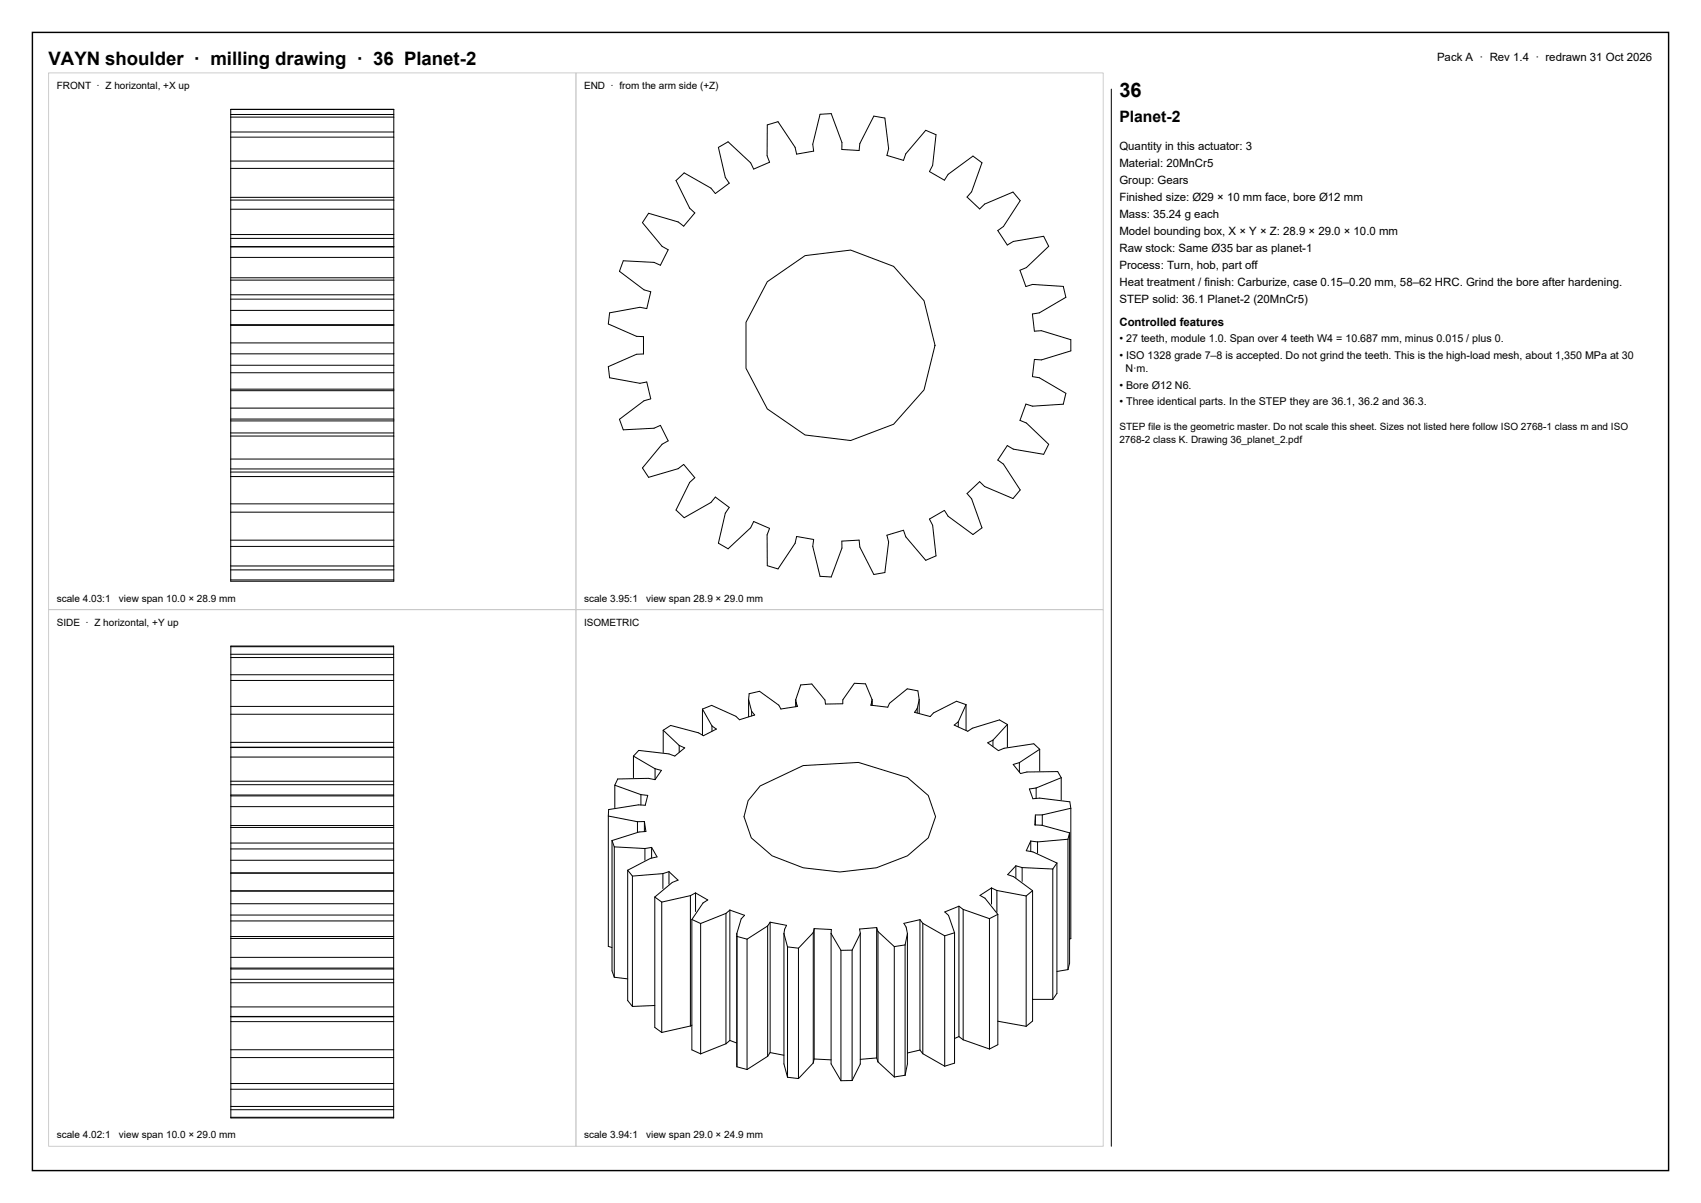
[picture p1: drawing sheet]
<svg xmlns="http://www.w3.org/2000/svg" width="420mm" height="297mm" viewBox="0 0 420 297" stroke-linecap="round" stroke-linejoin="round" font-family="sans-serif">
<path d="M8 8h404v281h-404z" fill="none" stroke="#000" stroke-width=".35"/>
<path d="M12 18h130.2v132.5h-130.2zM142.2 18h130.2v132.5h-130.2zM12 150.5h130.2v132.5h-130.2zM142.2 150.5h130.2v132.5h-130.2z" fill="none" stroke="#ccc" stroke-width=".25"/>
<g fill="none" stroke="#000" stroke-width=".25">
<path d="M57 39.8v1.8M57 32.6v1.3M57 28.3v.6M57 27h40.2M57 27v1.3M57 28.9v3.7M57 33.9v5.9M57 39.8h40.2M57 33.9h40.2M57 32.6h40.2M57 28.9h40.2M57 28.3h40.2"/>
<path d="M97.2 39.8v1.8M97.2 32.6v1.3M97.2 28.3v.6M97.2 27v1.3M97.2 28.9v3.7M97.2 33.9v5.9M274.4 22v261M57 58.9v2M57 49.4v2.3M57 41.6v7.8M57 51.7v7.2M57 58.9h40.2"/>
<path d="M57 57.9h40.2M57 51.7h40.2M57 49.4h40.2M57 48.7h40.2M57 41.6h40.2M97.2 58.9v2M97.2 49.4v2.3M97.2 41.6v7.8M97.2 51.7v7.2M166.9 44.6l2-1.9 6.6 3.7 1.1 1.4 3.5-2.6-1-1.4-1.7-7.4 2.4-1.4 5.5 5.2 .8 1.5 3.9-1.6-.6-1.7 .1-7.6 2.6-.8 4.2 6.4 .4 1.7 4.2-.8-.2-1.7 1.8-7.4 2.7-.1 2.7 7.1v1.7l4.2 .3 .2-1.8 3.5-6.7 2.7 .4 .9 7.6-.4 1.7 4.1 1.2 .6-1.6 4.9-5.8 2.5 1.1-.8 7.5-.8 1.6 3.7 2.1 .9-1.5 6.1-4.5 2.3 1.7-2.6 7.1-1.1 1.4 3.1 2.9 1.2-1.2 7-3 1.8 2.1-4.1 6.4-1.4 1 2.3 3.6 1.5-.9 7.5-1.3 1.2 2.5-5.5 5.3-1.6 .6 1.5 4 1.6-.5 7.6 .5 .7 2.7-6.6 3.8-1.7 .3 .5 4.3 1.7-.2 7.3 2.3v2.7l-7.3 2.3-1.7-.2-.5 4.3 1.7 .3 6.6 3.8-.7 2.7-7.6 .5-1.6-.5-1.5 4 1.6 .6 5.5 5.3-1.2 2.5-7.5-1.3-1.5-.9-2.3 3.6 1.4 1 4.1 6.4-1.8 2.1-7-3-1.2-1.2-3.1 2.9 1.1 1.4 2.6 7.1-2.3 1.7-6.1-4.5-.9-1.5-3.7 2.1 .8 1.6 .8 7.5-2.5 1.1-4.9-5.8-.6-1.6-4.1 1.2 .4 1.7-.9 7.6-2.7 .4-3.5-6.7-.2-1.8-4.2 .3v1.7l-2.7 7.1-2.7-.1-1.8-7.4 .2-1.7-4.2-.8-.4 1.7-4.2 6.4-2.6-.8-.1-7.6 .6-1.7-3.9-1.6-.8 1.5-5.5 5.2-2.4-1.4 1.7-7.4 1-1.4-3.5-2.6-1.1 1.4-6.6 3.7-2-1.9 3.4-6.8 1.3-1.2-2.8-3.2-1.4 1-7.3 2.1-1.5-2.3 4.9-5.8 1.5-.9-1.9-3.8-1.6 .7-7.6 .4-.9-2.6 6-4.6 1.7-.4-1-4.2-1.7 .3-7.5-1.3-.3-2.8 7-3 1.7-.1v-4.3l-1.7-.1-7-3 .3-2.8 7.5-1.3 1.7 .3 1-4.2-1.7-.4-6-4.6 .9-2.6 7.6 .4 1.6 .7 1.9-3.8-1.5-.9-4.9-5.8 1.5-2.3 7.3 2.1 1.4 1 2.8-3.2-1.3-1.2zM57 73.9v2.7M57 69.2v3.6"/>
<path d="M57 61v2.6M57 60.9v.1M57 63.6v5.6M57 72.8v1.1M57 76.6v3.7M57 76.6h40.2M57 73.9h40.2M57 69.2h40.2M57 68.6h40.2M57 63.6h40.2M57 61h40.2M57 72.8h40.2"/>
<path d="M57 60.9h40.2M97.2 73.9v2.7M97.2 69.2v3.6M97.2 61v2.6M97.2 60.9v.1M97.2 63.6v5.6M97.2 72.8v1.1M97.2 76.6v3.7M57 92v4.1M57 87.4v2.8M57 80.3v4.4M57 84.7v2.7"/>
<path d="M57 90.2v1.8M57 96.1v4.7M57 96.5h40.2M57 96.1h40.2M57 90.2h40.2M57 87.4h40.2M57 84.7h40.2M57 80.3h40.2M57 80.2h40.2M57 92h40.2M97.2 92v4.1M97.2 87.4v2.8"/>
<path d="M97.2 80.3v4.4M97.2 84.7v2.7M97.2 90.2v1.8M97.2 96.1v4.7M57 115.8v.7M57 113.3v2.5M57 103.9v3M57 100.8v2.7M57 103.5v.4M57 106.9v6.4M57 116.5v7.9M57 117.7h40.2"/>
<path d="M57 116.5h40.2M57 115.8h40.2M57 113.3h40.2M57 107.7h40.2M57 106.9h40.2M57 103.5h40.2M57 100.8h40.2M57 103.9h40.2M97.2 115.8v.7M97.2 113.3v2.5M97.2 103.9v3M97.2 100.8v2.7"/>
<path d="M97.2 103.5v.4M97.2 106.9v6.4M97.2 116.5v7.9M57 139.7v1M57 133.4v1.5M57 124.4v2M57 126.4v7M57 134.9v4.8M57 139.7h40.2M57 134.9h40.2M57 133.4h40.2M57 126.4h40.2"/>
<path d="M57 124.4h40.2M97.2 139.7v1M97.2 133.4v1.5M97.2 124.4v2M97.2 126.4v7M97.2 134.9v4.8M57 143.2v.3h40.2v-.3M57 140.7v2.5M57 143.2h40.2M57 140.7h40.2M57 159.7v-.2h40.2v.2M57 159.7v1.8"/>
<path d="M57 159.7h40.2M97.2 159.7v1.8M97.2 140.7v2.5M57 174.4v1.9M57 166.6v1.4M57 161.5v.8M57 162.3v4.3M57 168v6.4M57 176.3v8.2M57 176.3h40.2M57 174.4h40.2M57 168h40.2"/>
<path d="M57 166.6h40.2M57 162.3h40.2M57 161.5h40.2M97.2 174.4v1.9M97.2 166.6v1.4M97.2 161.5v.8M97.2 162.3v4.3M97.2 168v6.4M97.2 176.3v8.2M173.5 175.1l2.3 4.1M173.5 175.1l2.2-1 6 2.7 .9 .9 3.7-1.2-.7-.9M173.5 175.1v6.4"/>
<path d="M175.8 179.2l1.1 .8-3.2 1.6-1.2-.7-6.9-1.8-1.8 1.2M175.8 179.2v1.3M184.8 172.8l.8 2.8M184.8 172.8l.2-1.5 2.5-.6 4.8 3.4 .5 .9 4.1-.6-.3-1M184.8 172.8v4.2M185.6 175.6v1.1M196.5 172.7l.1 .7M196.5 172.7v1.8M196.6 173.4v1.1M215.3 172.7l-1.6-3.9-2.7-.1-2.9 4.1v.9l-4.3 .1-.1-1-3.3-3.9-2.7 .2-1.2 3.6M215.3 172.7l-.3 1.4 4.2 .5 .4-1 4.4-3.5 2.6 .5 .4 2.2M215.3 172.7v1.4"/>
<path d="M226.5 174.9v1.1M227 172.8l-.5 2.1M227 172.8v3.3M236.6 178.2l-1 .8 3.4 1.5 1.1-.7 6.7-2.1 1.9 1.2M236.6 178.2v1.2M238.5 174l-2.3-.9-5.7 2.9-.8 .9-3.9-1 .7-1M238.5 174l-1.9 4.2M238.5 174v6.3M248.7 178.9l-3.5 3.8M248.7 178.9v5.6M57 196.5v2.6M57 193.7v2.6"/>
<path d="M57 184.6v2.3M57 184.5v.1M57 186.9v6.8M57 196.3v.2M57 199.1v5.2M57 199.1h40.2M57 196.5h40.2M57 193.7h40.2M57 192.9h40.2M57 186.9h40.2M57 184.6h40.2M57 184.5h40.2"/>
<path d="M57 183.3h40.2M57 196.3h40.2M97.2 196.5v2.6M97.2 193.7v2.6M97.2 184.6v2.3M97.2 184.5v.1M97.2 186.9v6.8M97.2 196.3v.2M97.2 199.1v5.2M151.8 193.9l6.4 2.3M151.8 193.9v5.6M156.4 186.7l5.3 3.1"/>
<path d="M156.4 186.7v5.3M158.2 196.2l1.7 .2-.6 2.4-1.7-.1-7.3 1.2-.1 1.6M158.2 196.2v2.5M161.7 192.5l-1.6-.3-7.6 .1-.7 1.6M161.7 189.8l1.6 .4-1.6 2.3M161.7 189.8v2.7M163.8 180.3l3.9 3.7M163.8 180.3v5.5M167.7 184l1.4 .6-2.5 2.1-1.4-.6-7.5-.8-1.3 1.4M167.7 184v1.7M187.7 194l10.6-5 13.7-.8 12.1 3.8 5.1 4.4 1.8 5.2-1.8 5.3-5.1 4.4-7.7 2.9-9 1.1-9.1-1.1-7.7-2.9-5.1-4.4-1.8-5.3 1-3.9zM245.2 182.7l-1.3 .7 2.6 1.9 1.4-.6 7.4-1.1 1.4 1.4"/>
<path d="M245.2 182.7v1.6M251.7 188.3l-1.5 .4 1.8 2.3 1.6-.4 7.6-.1 .8 1.5M251.7 188.3v2.3M255.8 194.5l-1.6 .3 .8 2.4 1.7-.2 7.5 1 .2 1.5M255.8 194.5v2.6M256.7 185l-5 3.3M256.7 185v5.3M262 192l-6.2 2.5M262 192v5.5M264.4 199.5v32.2l-.3 .1M264.4 199.5l-7 1.7M57 215.6v4.3"/>
<path d="M57 209.6v2.8M57 204.3v3.8M57 208.1v1.5M57 212.4v3.2M57 219.9v3.2M57 219.9h40.2M57 215.6h40.2M57 215.5h40.2M57 212.4h40.2M57 209.6h40.2M57 204.3h40.2M57 203.8h40.2"/>
<path d="M57 208.1h40.2M97.2 215.6v4.3M97.2 209.6v2.8M97.2 204.3v3.8M97.2 208.1v1.5M97.2 212.4v3.2M97.2 219.9v3.2M150.2 201.5l7.2 1.4M150.2 201.5v32.1l.9 .3M151.1 207.5l.6 1.6M151.1 207.5v32.2l.6 1.6M151.7 209.1l7.5 .4"/>
<path d="M151.7 209.1v32.2M155 214.8l1.2 1.5M155 214.8v32.2l1.2 1.5M156.2 216.3v32.2M157.4 202.9v2.6M159.1 202.8l.4 2.5-1.7 .1-6.7 2.1M159.1 202.8l-1.7 .1M159.1 202.8v2.5M159.2 209.5v2.9M160.9 209.2l1.3 2.4-1.6 .3-5.6 2.9M160.9 209.2l-1.7 .3M160.9 209.2v2.7"/>
<path d="M163.7 215.7l-7.5 .6M163.7 215.7v3.7M165.2 215.2l2.2 2.1-1.4 .6-4.3 3.6M165.2 215.2l-1.5 .5M165.2 215.2v3.1M244.8 219.2l-2.8 1.9 1.2 .7 3.2 3.9M244.8 219.2l1.3 .6M244.8 219.2v4M246.1 219.8l7.3 1.4M246.1 219.8v5.4M250.8 213.8l-2 2.1 1.5 .5 4.7 3.5M250.8 213.8l1.6 .4"/>
<path d="M250.8 213.8v2.9M252.4 214.2l7.6 .3M252.4 214.2v3.4M254.5 207.6l-1.1 2.4 1.6 .3 6 2.8M254.5 207.6l1.7 .3M254.5 207.6v2.6M255 219.9l-1.6 1.3M255 219.9v32.2l-1.6 1.3M255.6 201.6l-.1 2.1h1.7l6.9 1.9M255.6 201.6v2.1M256.2 207.9v2.7M257.4 201.2h-1.8v.4"/>
<path d="M257.4 201.2v2.5M260 214.5v32.2M261 213.1l-1 1.4M261 213.1v32.1l-1 1.5M263.7 207.2l-7.5 .7M263.7 207.2v32.2M264.1 205.6l-.4 1.6M264.1 205.6v32.2l-.4 1.6M57 223.1v2.8M57 227.4v3.8M57 236.4v2.6M57 239.2v2.6"/>
<path d="M57 225.9v1.5M57 231.2v5.2M57 239v.2M57 220h40.2M57 223.1h40.2M57 225.9h40.2M57 231.2h40.2M57 231.7h40.2M57 236.4h40.2M57 239h40.2M57 227.4h40.2M57 239.2h40.2"/>
<path d="M97.2 223.1v2.8M97.2 227.4v3.8M97.2 236.4v2.6M97.2 239.2v2.6M97.2 225.9v1.5M97.2 231.2v5.2M97.2 239v.2M161.7 221.5l1.7 1.2M161.7 221.5v32.1l1.7 1.3M163.4 222.7v32.2M170.5 221.1v32.2M170.5 221.1l-7.1 1.6"/>
<path d="M170.8 227l2.2 1M170.8 227v32.2l2.2 1M171.7 220.4v4.6M171.7 220.4l-1.2 .7M171.7 220.4l3.1 1.8-1.2 .7-2.8 4.1M173 228v32.2M179.2 225.5l-6.2 2.5M179.2 225.5v32.2M180.2 224.7l-1 .8M180.2 224.7l3.6 1.3-.8 .8-1.1 3.7M180.2 224.7v32.2M181.9 230.5l.1 .7"/>
<path d="M181.9 230.5l.1 32.9M182 231.2l2.5 .7M182 231.2v32.2M184.5 231.9v32.1M189.5 228.6l-5 3.3M189.5 228.6v32.2M190.2 227.7l-.7 .9M190.2 227.7l4 .8-.5 .9-.1 1.1M190.2 227.7v32.2M193.6 230.5l.8 3.3M193.6 230.5v32.2l.8 3.3M194.4 233.8l2.8 .3"/>
<path d="M194.4 233.8v32.2M197.2 234.1v32.2M200.8 230.2l-3.6 3.9M200.8 230.2v32.2M201 229.3l-.2 .9M201 229.3l4.3 .2-.1 1M201 229.3v32.1M205.2 230.5l2.4 4.1M205.2 230.5v32.2l2.4 4.1M207.6 234.6v32.2M210.4 234.6h-2.8M210.4 234.6v32.2"/>
<path d="M212.4 230.5l-2 4.1M212.4 230.5v32.2l-2 4.1M216.5 229l-4.3 .4 .2 1.1M216.5 229l.3 1M216.5 229v32.2M216.8 230l4 3.7M216.8 230v32.2M220.8 233.7v32.2M223.5 233.3l-2.7 .4M223.5 233.3v32.2M224.1 230.5l-.6 2.8M224.1 230.5v32.2l-.6 2.8"/>
<path d="M227.2 227.1l-4 .9 .5 .9 .4 1.6M227.2 227.1l.7 .9M227.2 227.1v32.1M227.9 228l5.4 3M227.9 228v32.1M233.3 231v32.2M235.7 230.3l-2.4 .7M235.7 230.3v32.2l-2.4 .7M236.8 223.7l-3.5 1.4 .9 .9 1.5 4.3M236.8 223.7l1 .8M236.8 223.7v32.2M237.8 224.5l6.5 2.3"/>
<path d="M237.8 224.5v32.2M244.3 226.8v32.2M246.4 225.7l-2.1 1.1M246.4 225.7v32.2l-2.1 1.1M253.4 221.2v32.2M263.7 239.4l-2.7 .4M57 248.6v2.3M57 250.9v.1M57 259.2v1.9M57 241.8v6.8M57 251v8.2M57 241.8h40.2"/>
<path d="M57 242.6h40.2M57 248.6h40.2M57 250.9h40.2M57 251h40.2M57 252.2h40.2M57 259.2h40.2M97.2 248.6v2.3M97.2 250.9v.1M97.2 259.2v1.9M97.2 241.8v6.8M97.2 251v8.2M151.7 241.3l3.3 .4"/>
<path d="M161.7 248.2l-5.5 .3M170.5 253.3l-7.1 1.6M170.8 253.1l-.3 .2M179.2 257.7l-6.2 2.5M180.2 256.9l-1 .8M180.2 256.9l1.7 .6M190.2 259.9l-.7 .9M190.2 259.9l3.4 .6M227.2 259.2l-3.1 .8M227.2 259.2l.7 .9M236.8 255.9l-1.1 .5M236.8 255.9l1 .8"/>
<path d="M237.8 256.7l6.5 2.3M246.4 252.1l7 1.3M255 246.7h5M57 267.5v1.4M57 273.2v.8M57 275.8v.2h40.2v-.2M57 261.1v6.4M57 268.9v4.3M57 274v1.8M57 261.1h40.2M57 267.5h40.2M57 268.9h40.2"/>
<path d="M57 273.2h40.2M57 274h40.2M57 275.8h40.2M97.2 267.5v1.4M97.2 273.2v.8M97.2 261.1v6.4M97.2 268.9v4.3M97.2 274v1.8M182 263.4l2.5 .6M189.5 260.8l-5 3.2M194.4 266l2.8 .3M200.8 262.4l-3.6 3.9"/>
<path d="M201 261.4l-.2 1M201 261.4l4.2 .3M210.4 266.8h-2.8M216.5 261.2l-4.1 .3M216.5 261.2l.3 1M216.8 262.2l4 3.7M223.5 265.5l-2.7 .4M227.9 260.1l5.4 3.1"/>
<circle cx="207.2" cy="85.2" r="23.7"/>
</g>
<text font-size="4.9" x="276.4" y="24">36</text>
<text font-size="4.6" x="12" y="16">VAYN shoulder · milling drawing · 36 Planet-2</text>
<text font-size="3.9" x="276.4" y="30">Planet-2</text>
<g font-size="2.8">
<text x="354.8" y="15">Pack A · Rev 1.4 · redrawn 31 Oct 2026</text>
<text x="276.4" y="37">Quantity in this actuator: 3</text>
<text x="276.4" y="41.2">Material: 20MnCr5</text>
<text x="276.4" y="45.4">Group: Gears</text>
<text x="276.4" y="49.6">Finished size: Ø29 × 10 mm face, bore Ø12 mm</text>
<text x="276.4" y="53.8">Mass: 35.24 g each</text>
<text x="276.4" y="58">Model bounding box, X × Y × Z: 28.9 × 29.0 × 10.0 mm</text>
<text x="276.4" y="62.2">Raw stock: Same Ø35 bar as planet-1</text>
<text x="276.4" y="66.4">Process: Turn, hob, part off</text>
<text x="276.4" y="70.6">Heat treatment / finish: Carburize, case 0.15–0.20 mm, 58–62 HRC. Grind the bore after hardening.</text>
<text x="276.4" y="74.8">STEP solid: 36.1 Planet-2 (20MnCr5)</text>
<text x="276.4" y="80.5">Controlled features</text>
</g>
<g font-size="2.6">
<text x="276.4" y="84.5">• 27 teeth, module 1.0. Span over 4 teeth W4 = 10.687 mm, minus 0.015 / plus 0.</text>
<text x="276.4" y="88.6">• ISO 1328 grade 7–8 is accepted. Do not grind the teeth. This is the high-load mesh, about 1,350 MPa at 30</text>
<text x="276.4" y="96">• Bore Ø12 N6.</text>
<text x="277.9" y="91.9">N·m.</text>
<text x="276.4" y="100.1">• Three identical parts. In the STEP they are 36.1, 36.2 and 36.3.</text>
</g>
<g font-size="2.5">
<text x="14" y="22">FRONT · Z horizontal, +X up</text>
<text x="144.2" y="22">END · from the arm side (+Z)</text>
<text x="276.4" y="106.2">STEP file is the geometric master. Do not scale this sheet. Sizes not listed here follow ISO 2768-1 class m and ISO</text>
<text x="276.4" y="109.4">2768-2 class K. Drawing 36_planet_2.pdf</text>
<text x="14" y="148.5">scale 4.03:1</text>
<text x="29.4" y="148.5">view span 10.0 × 28.9 mm</text>
<text x="144.2" y="148.5">scale 3.95:1</text>
<text x="159.6" y="148.5">view span 28.9 × 29.0 mm</text>
<text x="14" y="154.5">SIDE · Z horizontal, +Y up</text>
<text x="144.2" y="154.5">ISOMETRIC</text>
<text x="14" y="281">scale 4.02:1</text>
<text x="29.4" y="281">view span 10.0 × 29.0 mm</text>
<text x="144.2" y="281">scale 3.94:1</text>
<text x="159.6" y="281">view span 29.0 × 24.9 mm</text>
</g>
</svg>
